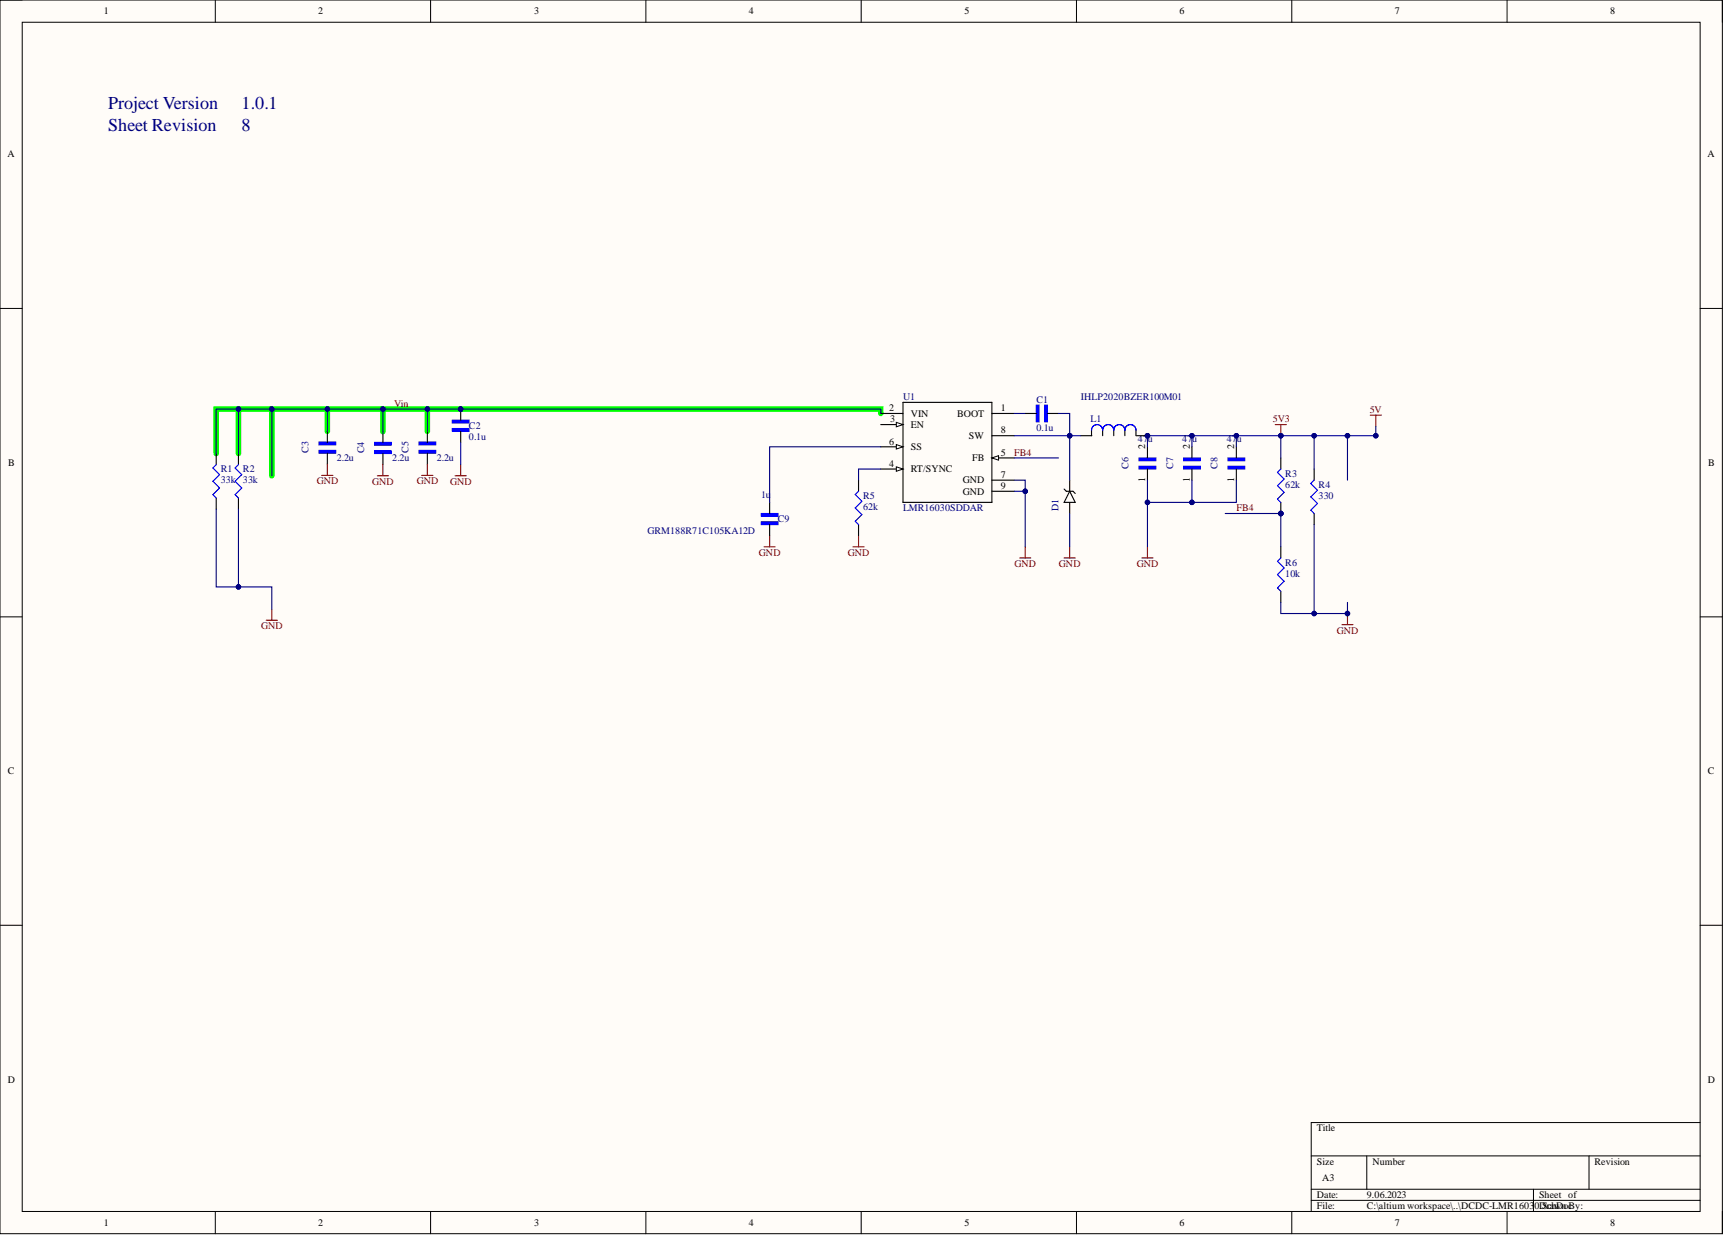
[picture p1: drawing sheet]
<svg xmlns="http://www.w3.org/2000/svg" width="393mm" height="282mm" viewBox="0 0 393 282" stroke-linecap="round" stroke-linejoin="round" font-family="sans-serif">
<path d="M0 0h392.7v281.3h-392.7z" fill-rule="evenodd" fill="#fffcf8"/>
<path d="M0 0h392.7v281.3h-392.7z" fill="none" stroke="#000" stroke-width=".23"/>
<path d="M5.1 5.1h382.6v271.2h-382.6z" fill-rule="evenodd" fill="#fffcf8"/>
<g fill="none" stroke="#000" stroke-width=".23">
<path d="M0 0h5.1M5.1 5.1h382.6v271.2h-382.6zM49.1 0v5.1M98.2 0v5.1M147.3 0v5.1M196.4 0v5.1M245.5 0v5.1M294.6 0v5.1M343.7 0v5.1M387.7 0h5v5.1M0 70.3h5.1M387.7 70.3h5"/>
<path d="M0 140.7h5.1M387.7 140.7h5M0 211h5.1M387.7 211h5M387.7 256h-88.7v20.3M49.1 276.3v5M98.2 276.3v5M147.3 276.3v5M196.4 276.3v5M245.5 276.3v5M294.6 276.3v5M299 263.6h88.7"/>
<path d="M299 271.2h88.7M299 273.7h88.7M311.7 263.6v7.6M343.7 276.3v5M349.7 271.2v5.1M362.3 263.6v7.6M392.7 276.3v5"/>
</g>
<path d="M54.4 93.3h-5.1v10.1M62 93.3h-7.6v10.1M74.6 93.3v5.1M87.3 93.3h-25.3v15.2M97.4 93.3v5.1M200.8 94.3v-1h-113.5v5.1" fill="none" stroke="#0f0" stroke-width="1.3"/>
<path d="M290.8 96.8h2.5M292.1 96.8v2.6" fill="none" stroke="#800000" stroke-width=".25"/>
<circle cx="292.1" cy="99.4" r=".51" fill="#000080"/>
<circle cx="292.1" cy="99.4" r=".51" fill="none" stroke="#000080" stroke-width=".23"/>
<path d="M259.8 104.4h3.8v.7h-3.8z" fill-rule="evenodd" fill="#00f"/>
<path d="M259.8 104.4h3.8v.7h-3.8z" fill="none" stroke="#00f" stroke-width=".25"/>
<path d="M259.8 106.3h3.8v.7h-3.8z" fill-rule="evenodd" fill="#00f"/>
<path d="M259.8 106.3h3.8v.7h-3.8z" fill="none" stroke="#00f" stroke-width=".25"/>
<path d="M261.7 101.9v2.5M261.7 107v2.5" fill="none" stroke="#000" stroke-width=".25"/>
<path d="M269.9 104.4h3.8v.7h-3.8z" fill-rule="evenodd" fill="#00f"/>
<path d="M269.9 104.4h3.8v.7h-3.8z" fill="none" stroke="#00f" stroke-width=".25"/>
<path d="M269.9 106.3h3.8v.7h-3.8z" fill-rule="evenodd" fill="#00f"/>
<path d="M269.9 106.3h3.8v.7h-3.8z" fill="none" stroke="#00f" stroke-width=".25"/>
<path d="M271.8 101.9v2.5M271.8 107v2.5" fill="none" stroke="#000" stroke-width=".25"/>
<path d="M85.4 100.9h3.8v.6h-3.8z" fill-rule="evenodd" fill="#00f"/>
<path d="M85.4 100.9h3.8v.6h-3.8z" fill="none" stroke="#00f" stroke-width=".25"/>
<path d="M85.4 102.8h3.8v.6h-3.8z" fill-rule="evenodd" fill="#00f"/>
<path d="M85.4 102.8h3.8v.6h-3.8z" fill="none" stroke="#00f" stroke-width=".25"/>
<path d="M87.3 98.4v2.6M87.3 103.4v2.6" fill="none" stroke="#000" stroke-width=".25"/>
<path d="M95.5 100.8h3.8v.6h-3.8z" fill-rule="evenodd" fill="#00f"/>
<path d="M95.5 100.8h3.8v.6h-3.8z" fill="none" stroke="#00f" stroke-width=".25"/>
<path d="M95.5 102.7h3.8v.6h-3.8z" fill-rule="evenodd" fill="#00f"/>
<path d="M95.5 102.7h3.8v.6h-3.8z" fill="none" stroke="#00f" stroke-width=".25"/>
<path d="M97.4 98.4v2.5M205.9 91.8h20.3v22.8h-20.3zM97.4 103.3v2.6M226.2 112h5M226.2 109.5h5M226.2 104.4h5" fill="none" stroke="#000" stroke-width=".25"/>
<path d="M226.2 104.4l1.5-.5v1z" fill="#f8fcff"/>
<path d="M226.2 104.4l1.5-.5v1z" fill="none" stroke="#000" stroke-width=".23"/>
<path d="M226.2 99.4h5M226.2 94.3h5M200.8 107h5.1" fill="none" stroke="#000" stroke-width=".25"/>
<path d="M204.4 106.5l1.5 .5-1.5 .5z" fill="#f8fcff"/>
<path d="M204.4 106.5l1.5 .5-1.5 .5z" fill="none" stroke="#000" stroke-width=".23"/>
<path d="M200.8 101.9h5.1" fill="none" stroke="#000" stroke-width=".25"/>
<path d="M204.4 101.4l1.5 .5-1.5 .5z" fill="#f8fcff"/>
<path d="M204.4 101.4l1.5 .5-1.5 .5z" fill="none" stroke="#000" stroke-width=".23"/>
<path d="M200.8 96.8h5.1" fill="none" stroke="#000" stroke-width=".25"/>
<path d="M204.4 96.3l1.5 .5-1.5 .5z" fill="#f8fcff"/>
<path d="M204.4 96.3l1.5 .5-1.5 .5z" fill="none" stroke="#000" stroke-width=".23"/>
<path d="M200.8 94.3h5.1M242.6 111.5l.6 .5h1.5l.5 .5M243.9 112l1.3 2.6h-2.6zM243.9 109.5v2.5M243.9 114.6v2.5" fill="none" stroke="#000" stroke-width=".25"/>
<path d="M174.2 124.7h2.6M175.5 122.2v2.5M194.5 124.7h2.5M195.8 122.2v2.5" fill="none" stroke="#800000" stroke-width=".25"/>
<circle cx="261.7" cy="99.4" r=".51" fill="#000080"/>
<circle cx="261.7" cy="99.4" r=".51" fill="none" stroke="#000080" stroke-width=".23"/>
<path d="M259.1 99.4h2.6" fill="none" stroke="#000" stroke-width=".25"/>
<circle cx="261.7" cy="99.4" r=".51" fill="#000080"/>
<circle cx="261.7" cy="99.4" r=".51" fill="none" stroke="#000080" stroke-width=".23"/>
<path d="M246.4 99.4h2.6M248.9 98.1v1.3M251.4 98.1v1.3M254 98.1v1.3M256.5 98.1v1.3M259 98.1v1.3" fill="none" stroke="#000" stroke-width=".25"/>
<path d="M248.9 98.1a1.27 1.27 0 0 1 1.3-1.3 1.27 1.27 0 0 1 1.2 1.3 1.27 1.27 0 0 1 1.3-1.3 1.27 1.27 0 0 1 1.3 1.3 1.27 1.27 0 0 1 1.2-1.3 1.27 1.27 0 0 1 1.3 1.3 1.27 1.27 0 0 1 1.3-1.3 1.27 1.27 0 0 1 1.2 1.3" fill="none" stroke="#00f" stroke-width=".25"/>
<path d="M173.6 119h3.8v.6h-3.8z" fill-rule="evenodd" fill="#00f"/>
<path d="M173.6 119h3.8v.6h-3.8z" fill="none" stroke="#00f" stroke-width=".25"/>
<path d="M173.6 117.1h3.8v.6h-3.8z" fill-rule="evenodd" fill="#00f"/>
<path d="M173.6 117.1h3.8v.6h-3.8z" fill="none" stroke="#00f" stroke-width=".25"/>
<path d="M175.5 114.6v2.5M175.5 119.6v2.6" fill="none" stroke="#000" stroke-width=".25"/>
<path d="M62 138.9v2.5M307.3 139.9v2.6M60.7 141.4h2.5M306 142.5h2.5" fill="none" stroke="#800000" stroke-width=".25"/>
<circle cx="307.3" cy="139.9" r=".51" fill="#000080"/>
<circle cx="307.3" cy="139.9" r=".51" fill="none" stroke="#000080" stroke-width=".23"/>
<path d="M86 108.5h2.6M87.3 106v2.5M96.2 108.4h2.5M97.4 105.9v2.5" fill="none" stroke="#800000" stroke-width=".25"/>
<path d="M292.1 124.7v2.5M292.1 134.8v2.6" fill="none" stroke="#000" stroke-width=".25"/>
<path d="M292.1 127.2l-.8 .8 1.5 1.5-1.5 1.5 1.5 1.6-1.5 1.5 .8 .7" fill="none" stroke="#00f" stroke-width=".25"/>
<path d="M238.2 92.4h.6v3.8h-.6z" fill-rule="evenodd" fill="#00f"/>
<path d="M238.2 92.4h.6v3.8h-.6z" fill="none" stroke="#00f" stroke-width=".25"/>
<path d="M236.3 92.4h.6v3.8h-.6z" fill-rule="evenodd" fill="#00f"/>
<path d="M236.3 92.4h.6v3.8h-.6zM195.8 112l-.8 .8 1.5 1.5-1.5 1.5 1.5 1.6-1.5 1.5 .8 .7" fill="none" stroke="#00f" stroke-width=".25"/>
<path d="M233.8 94.3h2.5M238.8 94.3h2.6M195.8 109.5v2.5M195.8 119.6v2.6" fill="none" stroke="#000" stroke-width=".25"/>
<circle cx="292.1" cy="117.1" r=".51" fill="#000080"/>
<circle cx="292.1" cy="117.1" r=".51" fill="none" stroke="#000080" stroke-width=".23"/>
<path d="M292.1 114.6v2.5" fill="none" stroke="#000" stroke-width=".25"/>
<circle cx="292.1" cy="117.1" r=".51" fill="#000080"/>
<circle cx="292.1" cy="117.1" r=".51" fill="none" stroke="#000080" stroke-width=".23"/>
<path d="M292.1 104.4v2.6" fill="none" stroke="#000" stroke-width=".25"/>
<path d="M292.1 107l-.8 .7 1.5 1.5-1.5 1.6 1.5 1.5-1.5 1.5 .8 .8" fill="none" stroke="#00f" stroke-width=".25"/>
<circle cx="105" cy="93.3" r=".51" fill="#000080"/>
<circle cx="105" cy="93.3" r=".51" fill="none" stroke="#000080" stroke-width=".23"/>
<path d="M103.1 95.8h3.8v.7h-3.8z" fill-rule="evenodd" fill="#00f"/>
<path d="M103.1 95.8h3.8v.7h-3.8z" fill="none" stroke="#00f" stroke-width=".25"/>
<path d="M103.1 97.7h3.8v.7h-3.8z" fill-rule="evenodd" fill="#00f"/>
<path d="M103.1 97.7h3.8v.7h-3.8z" fill="none" stroke="#00f" stroke-width=".25"/>
<path d="M105 93.3v2.5" fill="none" stroke="#000" stroke-width=".25"/>
<circle cx="105" cy="93.3" r=".51" fill="#000080"/>
<circle cx="105" cy="93.3" r=".51" fill="none" stroke="#000080" stroke-width=".23"/>
<path d="M105 98.4v2.5M49.3 103.4v2.6M49.3 113.6v2.5M299.7 107v2.5M299.7 117.1v2.5" fill="none" stroke="#000" stroke-width=".25"/>
<path d="M103.8 108.5h2.5M105 106v2.5M232.5 127.2h2.5M233.8 124.7v2.5M242.6 127.2h2.6M243.9 124.7v2.5M260.4 127.2h2.5M261.7 124.7v2.5" fill="none" stroke="#800000" stroke-width=".25"/>
<path d="M49.3 106l-.8 .7 1.6 1.5-1.6 1.6 1.6 1.5-1.6 1.5 .8 .8M299.7 109.5l-.8 .8 1.5 1.5-1.5 1.5 1.5 1.5-1.5 1.5 .8 .8" fill="none" stroke="#00f" stroke-width=".25"/>
<path d="M72.7 100.8h3.8v.6h-3.8z" fill-rule="evenodd" fill="#00f"/>
<path d="M72.7 100.8h3.8v.6h-3.8z" fill="none" stroke="#00f" stroke-width=".25"/>
<path d="M72.7 102.7h3.8v.6h-3.8z" fill-rule="evenodd" fill="#00f"/>
<path d="M54.4 106l-.8 .7 1.5 1.5-1.5 1.6 1.5 1.5-1.5 1.5 .8 .8M72.7 102.7h3.8v.6h-3.8z" fill="none" stroke="#00f" stroke-width=".25"/>
<path d="M74.6 98.4v2.5M54.4 103.4v2.6M54.4 113.6v2.5M74.6 103.3v2.6" fill="none" stroke="#000" stroke-width=".25"/>
<path d="M312.5 94.7h2.5M313.7 94.7v2.5M73.4 108.4h2.5M74.6 105.9v2.5" fill="none" stroke="#800000" stroke-width=".25"/>
<path d="M280 104.4h3.8v.7h-3.8z" fill-rule="evenodd" fill="#00f"/>
<path d="M280 104.4h3.8v.7h-3.8z" fill="none" stroke="#00f" stroke-width=".25"/>
<path d="M280 106.3h3.8v.7h-3.8z" fill-rule="evenodd" fill="#00f"/>
<path d="M280 106.3h3.8v.7h-3.8z" fill="none" stroke="#00f" stroke-width=".25"/>
<path d="M281.9 101.9v2.5M281.9 107v2.5" fill="none" stroke="#000" stroke-width=".25"/>
<path d="M231.2 112h2.6v12.7" fill="none" stroke="#000080" stroke-width=".25"/>
<circle cx="233.8" cy="112" r=".51" fill="#000080"/>
<circle cx="233.8" cy="112" r=".51" fill="none" stroke="#000080" stroke-width=".23"/>
<path d="M231.2 109.5h2.6v2.5" fill="none" stroke="#000080" stroke-width=".25"/>
<circle cx="233.8" cy="112" r=".51" fill="#000080"/>
<circle cx="233.8" cy="112" r=".51" fill="none" stroke="#000080" stroke-width=".23"/>
<path d="M231.2 104.4h10.2M279.4 117.1h12.7" fill="none" stroke="#000080" stroke-width=".25"/>
<circle cx="292.1" cy="117.1" r=".51" fill="#000080"/>
<circle cx="292.1" cy="117.1" r=".51" fill="none" stroke="#000080" stroke-width=".23"/>
<path d="M231.2 94.3h2.6M241.4 94.3h2.5v5.1" fill="none" stroke="#000080" stroke-width=".25"/>
<circle cx="243.9" cy="99.4" r=".51" fill="#000080"/>
<circle cx="243.9" cy="99.4" r=".51" fill="none" stroke="#000080" stroke-width=".23"/>
<path d="M200.8 101.9h-25.3v12.7M200.8 107h-5v2.5M271.8 109.5v5.1" fill="none" stroke="#000080" stroke-width=".25"/>
<circle cx="271.8" cy="114.6" r=".51" fill="#000080"/>
<circle cx="271.8" cy="114.6" r=".51" fill="none" stroke="#000080" stroke-width=".23"/>
<path d="M243.9 99.4v10.1M243.9 117.1v7.6" fill="none" stroke="#000080" stroke-width=".25"/>
<circle cx="243.9" cy="99.4" r=".51" fill="#000080"/>
<circle cx="243.9" cy="99.4" r=".51" fill="none" stroke="#000080" stroke-width=".23"/>
<path d="M97.4 93.3v5.1" fill="none" stroke="#000080" stroke-width=".25"/>
<circle cx="97.4" cy="93.3" r=".51" fill="#000080"/>
<circle cx="97.4" cy="93.3" r=".51" fill="none" stroke="#000080" stroke-width=".23"/>
<path d="M62 93.3h-7.6v10.1M105 100.9v5.1" fill="none" stroke="#000080" stroke-width=".25"/>
<circle cx="54.4" cy="93.3" r=".51" fill="#000080"/>
<circle cx="54.4" cy="93.3" r=".51" fill="none" stroke="#000080" stroke-width=".23"/>
<circle cx="62" cy="93.3" r=".51" fill="#000080"/>
<circle cx="62" cy="93.3" r=".51" fill="none" stroke="#000080" stroke-width=".23"/>
<path d="M54.4 93.3h-5.1v10.1" fill="none" stroke="#000080" stroke-width=".25"/>
<circle cx="54.4" cy="93.3" r=".51" fill="#000080"/>
<circle cx="54.4" cy="93.3" r=".51" fill="none" stroke="#000080" stroke-width=".23"/>
<path d="M49.3 116.1v17.7h5.1" fill="none" stroke="#000080" stroke-width=".25"/>
<circle cx="54.4" cy="133.8" r=".51" fill="#000080"/>
<circle cx="54.4" cy="133.8" r=".51" fill="none" stroke="#000080" stroke-width=".23"/>
<path d="M299.7 119.6v20.3" fill="none" stroke="#000080" stroke-width=".25"/>
<circle cx="299.7" cy="139.9" r=".51" fill="#000080"/>
<circle cx="299.7" cy="139.9" r=".51" fill="none" stroke="#000080" stroke-width=".23"/>
<path d="M54.4 116.1v17.7h7.6v5.1" fill="none" stroke="#000080" stroke-width=".25"/>
<circle cx="54.4" cy="133.8" r=".51" fill="#000080"/>
<circle cx="54.4" cy="133.8" r=".51" fill="none" stroke="#000080" stroke-width=".23"/>
<path d="M74.6 93.3v5.1" fill="none" stroke="#000080" stroke-width=".25"/>
<circle cx="74.6" cy="93.3" r=".51" fill="#000080"/>
<circle cx="74.6" cy="93.3" r=".51" fill="none" stroke="#000080" stroke-width=".23"/>
<path d="M87.3 93.3h-25.3v15.2" fill="none" stroke="#000080" stroke-width=".25"/>
<circle cx="87.3" cy="93.3" r=".51" fill="#000080"/>
<circle cx="87.3" cy="93.3" r=".51" fill="none" stroke="#000080" stroke-width=".23"/>
<circle cx="74.6" cy="93.3" r=".51" fill="#000080"/>
<circle cx="74.6" cy="93.3" r=".51" fill="none" stroke="#000080" stroke-width=".23"/>
<circle cx="62" cy="93.3" r=".51" fill="#000080"/>
<circle cx="62" cy="93.3" r=".51" fill="none" stroke="#000080" stroke-width=".23"/>
<path d="M200.8 94.3v-1h-113.5v5.1" fill="none" stroke="#000080" stroke-width=".25"/>
<circle cx="105" cy="93.3" r=".51" fill="#000080"/>
<circle cx="105" cy="93.3" r=".51" fill="none" stroke="#000080" stroke-width=".23"/>
<circle cx="97.4" cy="93.3" r=".51" fill="#000080"/>
<circle cx="97.4" cy="93.3" r=".51" fill="none" stroke="#000080" stroke-width=".23"/>
<circle cx="87.3" cy="93.3" r=".51" fill="#000080"/>
<circle cx="87.3" cy="93.3" r=".51" fill="none" stroke="#000080" stroke-width=".23"/>
<path d="M231.2 99.4h15.2" fill="none" stroke="#000080" stroke-width=".25"/>
<circle cx="243.9" cy="99.4" r=".51" fill="#000080"/>
<circle cx="243.9" cy="99.4" r=".51" fill="none" stroke="#000080" stroke-width=".23"/>
<path d="M281.9 109.5v5.1h-20.2" fill="none" stroke="#000080" stroke-width=".25"/>
<circle cx="271.8" cy="114.6" r=".51" fill="#000080"/>
<circle cx="271.8" cy="114.6" r=".51" fill="none" stroke="#000080" stroke-width=".23"/>
<circle cx="261.7" cy="114.6" r=".51" fill="#000080"/>
<circle cx="261.7" cy="114.6" r=".51" fill="none" stroke="#000080" stroke-width=".23"/>
<path d="M292.1 137.4v2.5h15.2v-2.5" fill="none" stroke="#000080" stroke-width=".25"/>
<circle cx="299.7" cy="139.9" r=".51" fill="#000080"/>
<circle cx="299.7" cy="139.9" r=".51" fill="none" stroke="#000080" stroke-width=".23"/>
<circle cx="307.3" cy="139.9" r=".51" fill="#000080"/>
<circle cx="307.3" cy="139.9" r=".51" fill="none" stroke="#000080" stroke-width=".23"/>
<path d="M261.7 109.5v15.2" fill="none" stroke="#000080" stroke-width=".25"/>
<circle cx="261.7" cy="114.6" r=".51" fill="#000080"/>
<circle cx="261.7" cy="114.6" r=".51" fill="none" stroke="#000080" stroke-width=".23"/>
<path d="M292.1 117.1v7.6" fill="none" stroke="#000080" stroke-width=".25"/>
<circle cx="292.1" cy="117.1" r=".51" fill="#000080"/>
<circle cx="292.1" cy="117.1" r=".51" fill="none" stroke="#000080" stroke-width=".23"/>
<path d="M261.7 101.9v-2.5h10.1v2.5" fill="none" stroke="#000080" stroke-width=".25"/>
<circle cx="271.8" cy="99.4" r=".51" fill="#000080"/>
<circle cx="271.8" cy="99.4" r=".51" fill="none" stroke="#000080" stroke-width=".23"/>
<circle cx="261.7" cy="99.4" r=".51" fill="#000080"/>
<circle cx="261.7" cy="99.4" r=".51" fill="none" stroke="#000080" stroke-width=".23"/>
<path d="M271.8 99.4h10.1v2.5" fill="none" stroke="#000080" stroke-width=".25"/>
<circle cx="281.9" cy="99.4" r=".51" fill="#000080"/>
<circle cx="281.9" cy="99.4" r=".51" fill="none" stroke="#000080" stroke-width=".23"/>
<circle cx="271.8" cy="99.4" r=".51" fill="#000080"/>
<circle cx="271.8" cy="99.4" r=".51" fill="none" stroke="#000080" stroke-width=".23"/>
<path d="M281.9 99.4h10.2v5" fill="none" stroke="#000080" stroke-width=".25"/>
<circle cx="292.1" cy="99.4" r=".51" fill="#000080"/>
<circle cx="292.1" cy="99.4" r=".51" fill="none" stroke="#000080" stroke-width=".23"/>
<circle cx="281.9" cy="99.4" r=".51" fill="#000080"/>
<circle cx="281.9" cy="99.4" r=".51" fill="none" stroke="#000080" stroke-width=".23"/>
<path d="M292.1 99.4h7.6v7.6" fill="none" stroke="#000080" stroke-width=".25"/>
<circle cx="299.7" cy="99.4" r=".51" fill="#000080"/>
<circle cx="299.7" cy="99.4" r=".51" fill="none" stroke="#000080" stroke-width=".23"/>
<circle cx="292.1" cy="99.4" r=".51" fill="#000080"/>
<circle cx="292.1" cy="99.4" r=".51" fill="none" stroke="#000080" stroke-width=".23"/>
<path d="M299.7 99.4h7.6v10.1" fill="none" stroke="#000080" stroke-width=".25"/>
<circle cx="307.3" cy="99.4" r=".51" fill="#000080"/>
<circle cx="307.3" cy="99.4" r=".51" fill="none" stroke="#000080" stroke-width=".23"/>
<circle cx="299.7" cy="99.4" r=".51" fill="#000080"/>
<circle cx="299.7" cy="99.4" r=".51" fill="none" stroke="#000080" stroke-width=".23"/>
<path d="M313.7 97.2v2.2" fill="none" stroke="#000080" stroke-width=".25"/>
<circle cx="313.7" cy="99.4" r=".51" fill="#000080"/>
<circle cx="313.7" cy="99.4" r=".51" fill="none" stroke="#000080" stroke-width=".23"/>
<path d="M307.3 99.4h6.4v.3" fill="none" stroke="#000080" stroke-width=".25"/>
<circle cx="313.7" cy="99.4" r=".51" fill="#000080"/>
<circle cx="313.7" cy="99.4" r=".51" fill="none" stroke="#000080" stroke-width=".23"/>
<circle cx="307.3" cy="99.4" r=".51" fill="#000080"/>
<circle cx="307.3" cy="99.4" r=".51" fill="none" stroke="#000080" stroke-width=".23"/>
<g font-size="4.1" fill="#000080">
<text x="24.7" y="24.8">Project Version</text>
<text x="24.7" y="29.8">Sheet Revision</text>
<text x="55.1" y="24.8">1.0.1</text>
<text x="55.1" y="29.8">8</text>
</g>
<g font-size="2.3">
<text x="23.6" y="3.3">1</text>
<text x="72.6" y="3.3">2</text>
<text x="121.8" y="3.3">3</text>
<text x="170.8" y="3.3">4</text>
<text x="219.9" y="3.3">5</text>
<text x="268.9" y="3.3">6</text>
<text x="318.1" y="3.3">7</text>
<text x="367.2" y="3.3">8</text>
<text x="1.7" y="35.9">A</text>
<text x="389.4" y="35.9">A</text>
<text x="202.8" y="93.8">2</text>
<text x="207.7" y="95.1">VIN</text>
<text x="218.2" y="95.1">BOOT</text>
<text x="228.2" y="93.8">1</text>
<text x="202.8" y="101.4">6</text>
<text x="203" y="96.3">3</text>
<text x="207.7" y="97.6">EN</text>
<text x="221" y="100.1">SW</text>
<text x="228.2" y="98.9">8</text>
<text x="1.9" y="106.3">B</text>
<text x="202.8" y="106.5">4</text>
<text x="207.7" y="107.7">RT/SYNC</text>
<text x="207.7" y="102.7">SS</text>
<text x="221.7" y="105.2">FB</text>
<text x="228.2" y="103.9">5</text>
<text x="261.2" y="102.4" transform="rotate(-90 261.2 102.4)">2</text>
<text x="271.3" y="102.4" transform="rotate(-90 271.3 102.4)">2</text>
<text x="281.4" y="102.4" transform="rotate(-90 281.4 102.4)">2</text>
<text x="389.5" y="106.3">B</text>
<text x="219.5" y="112.8">GND</text>
<text x="219.5" y="110.3">GND</text>
<text x="228.2" y="111.5">9</text>
<text x="228.2" y="109">7</text>
<text x="261.2" y="109.8" transform="rotate(-90 261.2 109.8)">1</text>
<text x="271.3" y="109.8" transform="rotate(-90 271.3 109.8)">1</text>
<text x="281.4" y="109.8" transform="rotate(-90 281.4 109.8)">1</text>
<text x="1.8" y="176.6">C</text>
<text x="389.5" y="176.6">C</text>
<text x="1.8" y="247">D</text>
<text x="389.5" y="247">D</text>
<text x="300.3" y="258">Title</text>
<text x="300.3" y="265.6">Size</text>
<text x="301.5" y="269.4">A3</text>
<text x="312.9" y="265.6">Number</text>
<text x="363.6" y="265.6">Revision</text>
<text x="300.3" y="273.2">Date:</text>
<text x="300.3" y="275.8">File:</text>
<text x="311.7" y="273.2">9.06.2023</text>
<text x="311.7" y="275.8">C:\altium workspace\..\DCDC-LMR1603</text>
<text x="349.9" y="275.8">0Drawn By:</text>
<text x="350.9" y="273.2">Sheet of</text>
<text x="351.1" y="275.8">.SchDoc</text>
<text x="23.6" y="279.6">1</text>
<text x="72.6" y="279.6">2</text>
<text x="121.8" y="279.6">3</text>
<text x="170.8" y="279.6">4</text>
<text x="219.9" y="279.6">5</text>
<text x="268.9" y="279.6">6</text>
<text x="318.1" y="279.6">7</text>
<text x="367.2" y="279.6">8</text>
</g>
<g font-size="2.3" fill="#800000">
<text x="89.9" y="92.8">Vin</text>
<text x="312.3" y="94.2">5V</text>
<text x="290.2" y="96.3">5V3</text>
<text x="231.3" y="103.9">FB4</text>
<text x="72.2" y="110.4">GND</text>
<text x="84.9" y="110.5">GND</text>
<text x="95" y="110.4">GND</text>
<text x="102.6" y="110.5">GND</text>
<text x="281.9" y="116.6">FB4</text>
<text x="173.1" y="126.7">GND</text>
<text x="193.3" y="126.7">GND</text>
<text x="231.3" y="129.3">GND</text>
<text x="241.5" y="129.3">GND</text>
<text x="259.2" y="129.3">GND</text>
<text x="59.5" y="143.5">GND</text>
<text x="304.8" y="144.5">GND</text>
</g>
<g font-size="2.3" fill="#000080">
<text x="205.9" y="91.3">U1</text>
<text x="236.3" y="91.9">C1</text>
<text x="246.5" y="91.3">IHLP2020BZER100M01</text>
<text x="106.9" y="100.4">0.1u</text>
<text x="106.9" y="97.8">C2</text>
<text x="236.3" y="98.3">0.1u</text>
<text x="248.7" y="96.3">L1</text>
<text x="259.5" y="100.9">47</text>
<text x="261.7" y="100.9">u</text>
<text x="269.6" y="100.9">47</text>
<text x="271.9" y="100.9">u</text>
<text x="279.7" y="100.9">47</text>
<text x="282" y="100.9">u</text>
<text x="50.3" y="107.7">R1</text>
<text x="55.4" y="107.7">R2</text>
<text x="70.4" y="103.3" transform="rotate(-90 70.4 103.3)">C3</text>
<text x="76.8" y="105.1">2.2u</text>
<text x="83" y="103.4" transform="rotate(-90 83 103.4)">C4</text>
<text x="89.4" y="105.2">2.2u</text>
<text x="93.2" y="103.3" transform="rotate(-90 93.2 103.3)">C5</text>
<text x="99.6" y="105.1">2.2u</text>
<text x="257.4" y="107" transform="rotate(-90 257.4 107)">C6</text>
<text x="267.5" y="107" transform="rotate(-90 267.5 107)">C7</text>
<text x="277.6" y="107" transform="rotate(-90 277.6 107)">C8</text>
<text x="50.3" y="110.3">33k</text>
<text x="55.4" y="110.3">33k</text>
<text x="173.6" y="113.6">1u</text>
<text x="196.8" y="113.8">R5</text>
<text x="293.1" y="111.3">62k</text>
<text x="293.1" y="108.7">R3</text>
<text x="300.7" y="113.8">330</text>
<text x="300.7" y="111.3">R4</text>
<text x="177.4" y="119.1">C9</text>
<text x="196.8" y="116.3">62k</text>
<text x="205.9" y="116.6">LMR16030SDDAR</text>
<text x="241.4" y="116.6" transform="rotate(-90 241.4 116.6)">D1</text>
<text x="147.6" y="121.7">GRM188R71C105KA12D</text>
<text x="293.1" y="131.6">10k</text>
<text x="293.1" y="129">R6</text>
</g>
</svg>
